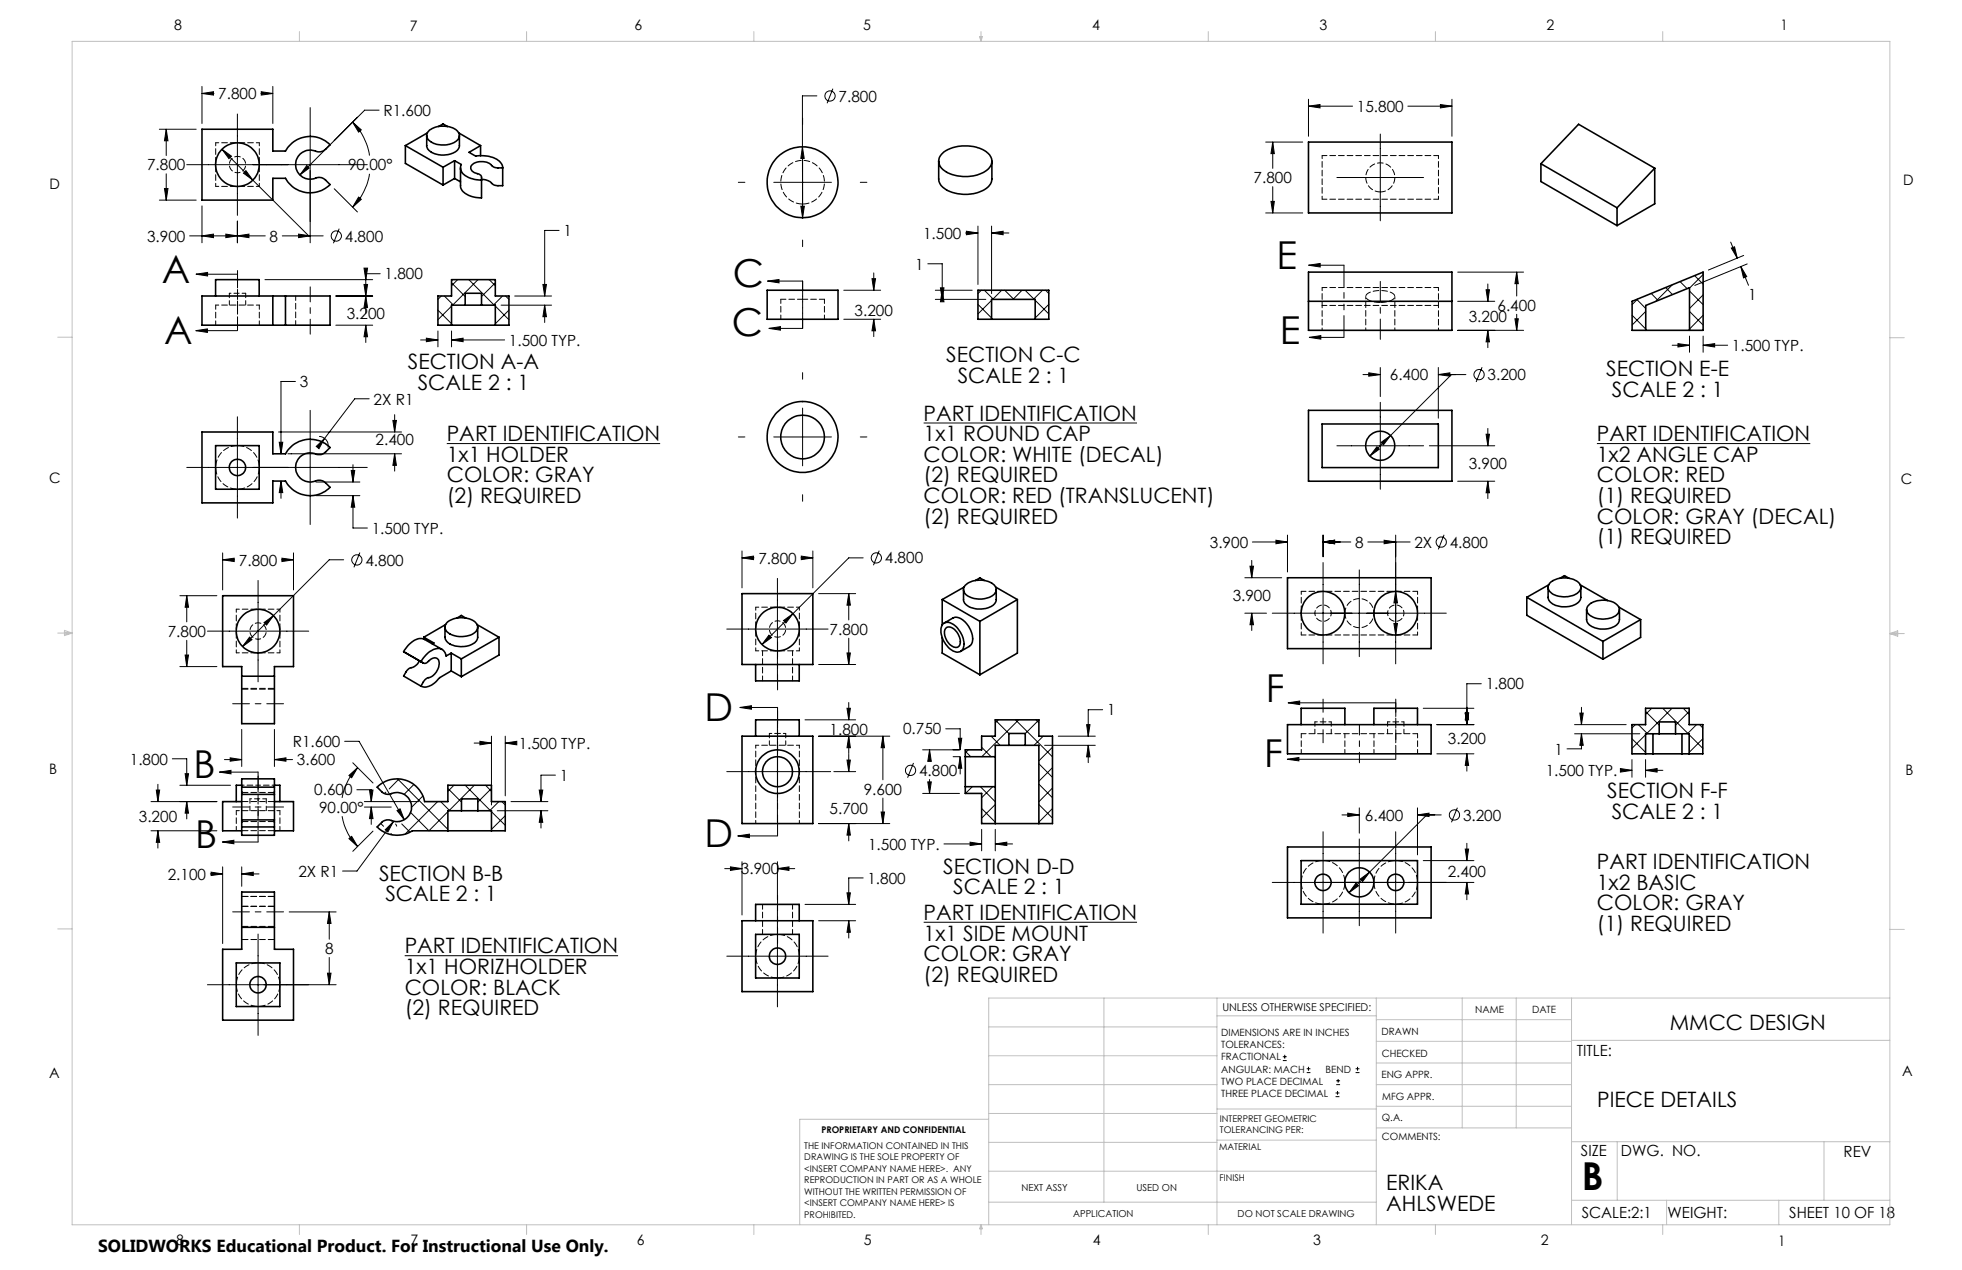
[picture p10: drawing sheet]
<svg xmlns="http://www.w3.org/2000/svg" width="432mm" height="279mm" viewBox="0 0 432 279" stroke-linecap="round" stroke-linejoin="round" font-family="sans-serif">
<g fill="none" stroke="#000" stroke-width=".22">
<path d="M44.4 19v8.2M60 19v8.2M183.3 19.5l-1.3 3.2M35.1 28.4h8.1M36.6 28.4l.4 2.6h-.8zM36.6 28.4v5.8M36.6 38.2v5.8M41.1 36.2h39.7M44.4 20.6h2.7M44.4 20.6l2.6-.4v.7zM48.9 32.8l2 1.6-.5 .5zM48.9 32.8l19 19.1"/>
<path d="M52.2 25.1v22.3M54.1 37.5l1.5 2.1-2-1.5zM57.4 20.6h2.6M57.5 20.2l2.5 .4-2.5 .3zM67.5 36.4l.6 .6-2.1 1.5zM68.3 23.7v29.7M77.6 26.9l1.9 1.7-.6 .5zM77.6 26.9a13.1 13.1 0 0 1 3.7 7.3M78.7 25.8l-5.1 5.1M81.3 38.2a13.4 13.4 0 0 1-3.7 7.4M83.4 24.2h-3.1l-14.3 14.3M176.6 32.3l.4 2.6h-.8z"/>
<path d="M176.6 32.3v15.6M176.6 33.8v12.7M179.8 21.1h-3.2v11.2M278.6 31.3h8.1M280.1 31.3l.4 2.5h-.8zM280.1 31.3v5.7M288 23.4l2.5-.4v.7zM288 21.8v8.2M288 23.4h9.7M294.2 39.1h19.1M303.8 29.5v19.1M309.8 23.4h9.7"/>
<path d="M317 23l2.5 .4-2.5 .3zM319.5 21.8v8.2M35.1 44h8.1M36.2 41.5h.8l-.4 2.5zM41.7 51.9h16.7M44.4 45.3v8.1M44.4 51.9l2.6-.4v.8zM49.7 51.5l2.5 .4-2.5 .4zM52.2 51.9l2.6-.4v.8zM52.2 48.6v4.8M62.1 51.9h9M65.7 51.5l2.6 .4-2.6 .4z"/>
<path d="M73.6 41.5l5.1 5.1M74.6 50.3l-1.2 3.2M78.9 43.4l.6 .5-1.9 1.7zM80.1 59h.8l-.4 2.5zM123 50.7h-3.1v14.4M162.5 40.1h1.4M170.3 40.1h12.7M176.2 45.4h.8l-.4 2.5zM176.6 52.8v1.5M189.3 40.1h1.5M204.2 58h3.2v7.9M212.5 51.3h2.7"/>
<path d="M212.7 50.9l2.5 .4-2.5 .3zM215.2 49.7v12.9M218.2 51.3l2.6-.4v.7zM218.2 49.7v14.9M218.2 51.3h3.8M278.6 46.8h8.1M279.7 44.3h.8l-.4 2.5zM280.1 41.1v5.7M288 58.3l2.5-.3v.7zM288 58.3h7.8M320.8 59.9h14.5M333.8 59.9l.4 2.5h-.8z"/>
<path d="M333.8 59.9v5.2M380.9 53.3l1.4 3.5M381 54.6l.7-.3 .6 2.5zM383.1 58.6l1.3 2.3-.7 .2zM383.1 58.6l1.7 4.2M383.8 56.2l-7.8 3.2M384.5 58.1l-11.5 4.7M43.1 72.7l2.5-.3v.7zM43.1 72.7h9.1M43.1 60.3l2.6-.4v.8zM43.1 60.3h9.1M58.3 61.5h23.7"/>
<path d="M73.9 65.1h8.1M73.9 71.5h8.1M80.1 62.6h.8l-.4 2.5zM80.5 65.1l.4 2.6h-.8zM80.5 71.5l.4 2.6h-.8zM80.5 71.5v3.9M83.7 60.2h-3.2v8.7M92.6 74.8h3.8M93.8 74.4l2.6 .4-2.6 .4zM96.4 68.2l3 3M96.4 72.8v3.5M97.1 65.1l-.7 .8"/>
<path d="M97.8 65.1l2 2M99.4 67.3l-3 3M99.4 62.2l3 3M99.4 74.8l2.5-.4v.8zM99.4 72.8v3.5M99.4 74.8h11.7M100.7 61.5l-1.3 1.4M103.2 61.5l5.6 5.6M105.2 61.5l-5.6 5.6M107.7 61.5l1.3 1.4M109 62.2l-3 3M109 67.3l3 3"/>
<path d="M110.3 67.1h11.1M110.6 65.1l-2 2M111.3 65.1l.7 .8M112 68.2l-3 3M113.3 65.1h8.1M119.5 62.6h.8l-.4 2.5zM119.9 67.1l.4 2.6h-.8zM119.9 67.1v3.8M168.9 61.8l2.6-.3v.7zM168.9 61.8h7.7M169.2 72.2l2.6-.3v.7zM169.2 72.2h7.4"/>
<path d="M185.7 63.9h8.1M185.7 70.2h8.1M191.9 61.3h.8l-.4 2.6zM192.3 70.2l.4 2.6h-.8zM192.3 60v3.9M192.3 70.2v3.8M205.8 63.9h8.2M205.8 65.9h11.2M207 63.3h.8l-.4 2.6zM207.4 63.9l.4 2.5h-.8zM215.2 67l3 3M216 63.9l-.8 .7"/>
<path d="M216.6 63.9l2.1 2M218.2 66.1l-3 3M220.5 63.9l-2 2M221.1 63.9l2 2M224.9 63.9l-1.9 2M225.6 63.9l2 2M227.8 66.1l3 3M229.4 63.9l-2 2M230.1 63.9l.7 .7M230.8 67l-3 3M288.1 74.2l2.6-.4v.8zM288.1 74.2h7.7"/>
<path d="M320.8 72.7h14.5M320.8 66.3h8.2M327.1 63.7h.7l-.4 2.6zM327.4 72.7l.4 2.5h-.7zM327.4 62.5v3.8M327.4 72.7v3.8M333.4 70.1h.8l-.4 2.6zM333.8 69.1v3.6M359.2 69.4l3 3M360.2 65.9l2 2M360.4 65.8l-1.2 1.2M362.2 68.5l-3 3"/>
<path d="M363.4 64.6l1.5 1.5M366.6 63.3l1.5 1.5M368 76h3.8M368.1 62.7l-3.7 3.6M369.3 75.6l2.5 .4-2.5 .3zM369.7 61.9l1.6 1.6M371.8 68.5l3 3M371.8 64l3 3M371.8 73.9v3.6M373 60.6l1.8 1.9M374.8 76l2.6-.4v.7zM374.8 60.4l-3 3"/>
<path d="M374.8 64.9l-3 3M374.8 69.4l-3 3M374.8 73.9v3.6M374.8 76h5.4M52.2 91.7v22.3M61.3 95h27.1M61.5 97.3h.7l-.4 2.5zM63.4 99.8h25M65 83.9h-3.2v15.9M68.3 90.3v25.1M69.6 98.2l1.8-1.8-1.2 2.3zM70.2 96a2 2 0 0 1 2 2.5"/>
<path d="M71.4 96.4l-1.2 1.6M81.2 87.7h-3.1l-6.7 8.7M86.5 92.5h.7l-.3 2.5zM86.9 99.8l.3 2.6h-.7zM86.9 91.2v3.8M86.9 99.8v3.8M98.3 97.6h47M162.5 96.1h1.4M170.3 96.1h12.7M176.6 82v1.4M176.6 89.8v12.7M189.3 96.1h1.5"/>
<path d="M203.3 93.1h46.9M294.2 98.1h19.1M300 82.4h3.8M301.2 82l2.6 .4-2.6 .4zM303 98.3l.6 .5-2.1 1.5zM303.8 80.9v6.3M303.8 88.5v19.1M304 97.3l2-1.5-1.5 2.1zM306 95.8l-4.5 4.5M314.6 98.1h14.4M316.5 82.4l2.6-.4v.8zM316.5 82.4h6.1"/>
<path d="M316.5 80.9v11.1M319.4 82.4l-13.4 13.4M326.2 80.8l-1.3 3.2M327.1 95.5h.7l-.4 2.6zM327.4 94.3v3.8M351.4 97.6h47M41.1 102.8h39.7M61.8 105.8l.4 2.6h-.7zM61.8 105.8v3.8M69.5 106h9.7M69.5 109h9.7M77.3 103.5h.8l-.4 2.5z"/>
<path d="M77.7 109l.4 2.6h-.8zM77.7 109v7.2h3.2M77.7 102.2v3.8M176.6 108.8v1.5M275.6 119.2h7.8M280.8 118.9l2.6 .3-2.6 .4zM283.4 117.7v8.1M291.2 119.2l2.5-.3v.7zM291.2 117.7v4.8M291.2 119.2h6.1M301 119.2h9.3M304.6 118.9l2.6 .3-2.6 .4z"/>
<path d="M307.2 117.7v28.3M317.8 117.7l-1.3 3.2M320.8 105.9h8.2M327.4 105.9l.4 2.5h-.7zM327.4 105.9v3.8M39.6 131.1h8.1M41.1 131.1l.4 2.5h-.8zM41.1 131.1v5.7M45.6 138.9h22.3M49 123.2l2.5-.4v.7zM49 121.6v8.2M49 123.2h2.6"/>
<path d="M56.8 127.7v22.3M58.1 137l2.1-1.6-1.5 2.1zM61.9 123.2h2.7M62.1 122.8l2.5 .4-2.5 .3zM64.6 121.6v8.2M75.6 123.2h-3.1l-19.1 19M79.2 121.6l-1.3 3.2M159.9 138.4h22.3M163.3 122.7l2.5-.4v.8zM163.3 121.2v8.1M163.3 122.7h2.6M169.2 139.7l.6 .6-2.1 1.5z"/>
<path d="M171.1 127.2v22.3M172.4 136.5l2.1-1.5-1.5 2.1zM174.5 135l-6.8 6.8M176.3 122.7h2.6M176.4 122.3l2.5 .4-2.5 .4zM178.9 121.2v8.1M180.2 130.6h8.1M186.8 130.6l.3 2.5h-.7zM186.8 130.6v5.8M190 122.7h-3.2l-12.3 12.3M193.5 121.1l-1.3 3.3M274 134.9h4.7"/>
<path d="M274 127.1h8.1M275.1 124.6h.8l-.4 2.5zM275.5 134.9l.4 2.5h-.8zM275.5 123.3v3.8M275.5 134.9v3.8M280 134.9h38.3M291.2 123.8v22.2M299.2 125.4v19.1M306.8 137.2h.8l-.4 2.5zM307.2 130.1l.4 2.5h-.8zM39.6 146.6h8.1M40.7 144.1h.8l-.4 2.5z"/>
<path d="M41.1 140.9v5.7M54.9 140.2l.6 .5-2.1 1.5zM162.8 155.6l2.6-.3v.7zM162.8 155.6h8.3M171.1 158.6v22.3M177.2 158.4h11.1M180.2 146.2h8.1M186.4 155.8h.7l-.3 2.6zM186.4 143.7h.7l-.3 2.5zM186.8 140.4v5.8M186.8 154.6v3.8M219 158.4l3 3"/>
<path d="M219.7 158.4l-.7 .6M223.5 158.4l8.1 8.1M224.2 158.4l-8.1 8.1M228 158.4l.6 .6M228.6 158.4l-3 3M239.1 159.4h.8l-.4 2.6zM242.7 156.1h-3.2v5.9M283.5 154.6l2.5-.4v.8zM283.5 154.6h23.7M313.2 155.8h11.2M316.2 159.4h8.2M322.5 156.9h.7l-.4 2.5z"/>
<path d="M322.8 155.8l.4 2.6h-.7zM326 150.4h-3.2v9M346.5 159.4h11.4M347.7 156.9h.7l-.3 2.5zM348.1 155.6v3.8M359.9 159.4l-.7 .8M360.6 159.4l2 2M362.2 156.5l3 3M363.5 155.8l-1.3 1.4M365.9 155.8l5.6 5.6M368 155.8l-5.6 5.6M370.5 155.8l1.3 1.4"/>
<path d="M371.8 156.5l-3 3M373.4 159.4l-2 2M374.1 159.4l.7 .8M33.2 176.4h14.5M34.4 173.8h.7l-.4 2.6zM34.7 172.5v3.9M37.9 166.9h3.2v5.9M39.6 172.8h11.1M40.7 170.2h.8l-.4 2.6zM41.1 176.4l.4 2.5h-.8zM41.1 176.4v3.8M48.3 169.9l2.5-.4v.8z"/>
<path d="M48.3 169.9h8.5M49.4 167.1h3.8M50.7 166.7l2.5 .4-2.5 .4zM53.2 160.5v8.1M60.4 167.1l2.5-.4v.8zM60.4 160.5v8.1M60.4 167.1h4M75.3 179.6a12.5 12.5 0 0 0 3.4 6.6M75.8 163.1h3.2l10 17.2M76.8 170.6l1.9-1.7-1.3 2.2zM77.6 167.8l4.5 4.5M78.5 173.7h3.2v2.7"/>
<path d="M78.7 168.9a12.4 12.4 0 0 0-3.4 6.6M80.2 176.4h12M80.2 177.6h5.9M81.3 173.8h.8l-.4 2.6zM81.7 177.6l.4 2.5h-.8zM81.7 177.6v3.8M84.9 174.3l-.3 .3M87.4 178.3l.7-.4 .9 2.4zM87.5 171.3l11.1 11.2M87.8 171.4l-2.1 2.2M91.1 172.6l-2.2 2.2M93.1 175.1l-2.5 2.5"/>
<path d="M96.3 176.4l-7.1 7.1M97 176.4l2 2M98.6 178.6l-4.2 4.2-4.1-4.1M98.6 173.5l3 3M99.9 172.8l-1.3 1.3M102.4 172.8l5.5 5.6M104.4 163.5h3.8M104.4 172.8l-5.6 5.6M105.6 163.1l2.6 .4-2.6 .4zM106.9 172.8l1.3 1.3M108.2 173.5l-3 3M108.2 178.6l3 3"/>
<path d="M108.2 162v15.1M109.4 178.4h11.2M109.8 176.4l-2 2M110.5 176.4l.7 .7M111.2 163.5l2.5-.4v.8zM111.2 179.5l-3 3M111.2 162v13.1M111.2 163.5h2M112.5 176.4h8.1M118.7 173.8h.8l-.4 2.6zM119.1 178.4l.4 2.5h-.8zM119.1 178.4v3.8"/>
<path d="M122.2 170.5h-3.1v5.9M159.9 169.8h22.9M180.2 162h15.6M183.5 169.8h4.8M186.4 167.2h.7l-.3 2.6zM186.8 162l.3 2.5h-.7zM186.8 162v3.8M186.8 165.9v3.9M193.9 178.6h.8l-.4 2.6zM194.3 162v9.6M194.3 175.6v5.6M194.3 162l.4 2.5h-.8z"/>
<path d="M201 167.9l-1.3 3.2M203.1 165h8.1M203.1 174.6h8.1M204.2 172h.8l-.4 2.6zM204.6 165l.4 2.5h-.8zM204.6 165v2.4M204.6 171.5v3.1M208.1 160.3h3.2v4.7M209.8 166.5h1.4M210.9 162.4h.8l-.4 2.6zM211.3 166.5l.4 2.5h-.8zM211.3 166.5v3.8"/>
<path d="M212.4 174.3l.4 .3M212.4 165.3l1.2 1.2M213.1 165l-.7 .6M214 173.1l-1.5 1.5M215.8 173.1l3.2 3.3M216 177.9l3 3M216 164.4l2.1 2.1M216.1 162h-.1M218.1 162l2 2M218.5 173.1l-2.5 2.4M219 177l-3 3M228.6 177l3 3"/>
<path d="M228.6 172.5l3 3M228.6 168l3 3M229.6 162l-2 2M229.9 164h11.2M231.6 162h.1M231.6 164.4l-3 3M231.6 168.9l-3 3M231.6 173.4l-3 3M231.6 177.9l-3 3M232.9 162h8.2M239.5 164l.4 2.5h-.8zM239.5 164v3.8"/>
<path d="M283.3 167l2.6-.3v.7zM283.3 167h23.9M295.3 179.3h3.9M296.6 178.9l2.6 .4-2.6 .3zM299.2 177.7v5.6M312 179.3l2.5-.4v.7zM312 179.3h5.2M312 177.7v10.4M314 179.3l-17.1 17.1M316.2 165.8h8.2M320.7 177.7l-1.3 3.2M322.8 165.8v3.9"/>
<path d="M322.8 165.8l.4 2.6h-.7zM346.5 161.4h14.4M348.1 161.4l.3 2.6h-.7zM348.1 161.4v3.3h-3.2M356.6 169.1l2.6 .4-2.6 .4zM356.9 169.5h2.3M359.2 167.1v3.9M359.2 162.5l3 3M362.2 169.5l2.5-.4v.8zM362.2 167.1v3.9M362.2 169.5h3.8M362.2 161.6l-3 3"/>
<path d="M371.8 161.6l3 3M374.8 162.5l-3 3M33.2 182.8h14.5M34.7 182.8l.4 2.5h-.7zM34.7 182.8v3.8M46.3 192.3h2.7M46.5 191.9l2.5 .4-2.5 .3zM48.9 185.2l2.6-.3v.7zM48.9 185.2h7.9M49 190.7v16.9M53.2 192.3l2.5-.4v.7zM53.2 190.7v4.3"/>
<path d="M53.2 192.3h3.8M76.8 184.5l.6-.5 1.3 2.2zM82.1 182.8l-4.5 4.5M83.8 181.2l.6 .6M86 183.4l.3 .3M86.6 180.8l-1.2 2.2-.6-.4zM86.6 180.8l-8 10.8h-3.2M87 181.2l.3 .6M87.9 180.7v.1M88.4 181.3l1.8 1.8M159.5 191.1h3.8M160.8 190.7l2.5 .4-2.5 .4z"/>
<path d="M162.4 183.9l2.5-.4v.8zM162.4 183.9h8.7M163.3 189.6v11.7M171.1 191.1l2.5-.4v.8zM171.1 189.6v8.3M171.1 199.2v22.3M171.1 191.1h3.8M177.2 199h11.1M180.2 181.2h15.6M186.4 196.4h.7l-.3 2.6zM186.8 181.2l.3 2.5h-.7zM186.8 181.2v3.8"/>
<path d="M190 193.1h-3.2v5.9M207.8 185.7h8.2M213.5 185.3l2.5 .4-2.5 .3zM216 182.5v4.7M219 185.7l2.6-.4v.7zM219 182.5v4.7M219 185.7h3.8M280 194.1h44.4M291.2 183v22.3M298.4 194.3l.6 .6-2.1 1.5zM299.2 184.6v19.1M299.4 193.4l2-1.5-1.5 2z"/>
<path d="M307.2 183v22.3M313.2 189.3h11.2M322.5 186.8h.7l-.4 2.5zM322.8 185.5v3.8M322.8 194.1v3.8M322.8 194.1l.4 2.6h-.7zM56.8 205.5v22.3M63.6 200.6h10.4M72.1 214.1h.7l-.3 2.5zM72.5 200.6l.3 2.6h-.7zM72.5 200.6v6M72.5 210.6v6"/>
<path d="M74 216.6h-28.4M89.1 210.3h46.9M159.9 210.4h22.3M180.2 202.6h8.1M186.8 202.6l.3 2.5h-.7zM186.8 202.6v3.8M203.3 202.9h46.9M282.3 233.3h.9M282.3 232.5h.9M282.8 232.1v.8M287.6 236h.8M287.6 235.1h.8"/>
<path d="M288 234.7v.8M294.1 238.6h.8M294.1 237.8h.8M294.5 237.4v.8M298.3 236h.9M298.3 235.1h.9M298.8 234.7v.8M293.9 241.3h.9M293.9 240.5h.9M294.4 240v.8"/>
<circle cx="182.7" cy="21.1" r="1.13"/>
<circle cx="74" cy="51.9" r="1.13"/>
<circle cx="325.5" cy="82.4" r="1.13"/>
<circle cx="317.2" cy="119.2" r="1.13"/>
<circle cx="78.5" cy="123.2" r="1.13"/>
<circle cx="192.9" cy="122.7" r="1.13"/>
<circle cx="200.4" cy="169.5" r="1.14"/>
<circle cx="320.1" cy="179.3" r="1.14"/>
</g>
<path d="M52.3 60.3v12.4M307.2 154.6v12.4" fill="none" stroke="#000" stroke-width=".22" stroke-dasharray="6.3 1.3 1.3 1.3 1.3 1.3" stroke-dashoffset="3.3"/>
<path d="M56.8 169.9v15.3" fill="none" stroke="#000" stroke-width=".22" stroke-dasharray="6.3 1.3 1.3 1.3 1.3 1.3" stroke-dashoffset="1.8"/>
<path d="M176.6 61.8v10.4" fill="none" stroke="#000" stroke-width=".22" stroke-dasharray="6.3 1.3 1.3 1.3 1.3 1.3" stroke-dashoffset="4.3"/>
<path d="M171.1 155.6v28.3" fill="none" stroke="#000" stroke-width=".22" stroke-dasharray="6.3 1.3 1.3 1.3 1.3 1.3" stroke-dashoffset="1.7"/>
<path d="M295.8 58.3v15.9" fill="none" stroke="#000" stroke-width=".22" stroke-dasharray="6.3 1.3 1.3 1.3 1.3 1.3" stroke-dashoffset="1.6"/>
<path d="M62.4 154.8h-11.2M62.4 177.5h-11.2M62.4 200.6h-11.2" fill="none" stroke="#000" stroke-width=".22" stroke-dasharray="15.2 1.3 1.3 1.3" stroke-dashoffset="11.5"/>
<path d="M171.1 141.2v10.6M171.1 207.6v-10.6" fill="none" stroke="#000" stroke-width=".22" stroke-dasharray="15.2 1.3 1.3 1.3" stroke-dashoffset="11.8"/>
<path d="M52.3 59.5v9.6M171.1 156.4v9.6M291.2 153.8v9.6M307.2 153.8v9.6M56.8 170.7v9.6" fill="none" stroke="#000" stroke-width=".22" stroke-dasharray="15.2 1.3 1.3 1.3" stroke-dashoffset="12.3"/>
<path d="M68.3 73.5v-10.4M176.6 61.8v10.4" fill="none" stroke="#000" stroke-width=".22" stroke-dasharray="15.2 1.3 1.3 1.3" stroke-dashoffset="11.9"/>
<path d="M303.8 61.9v12.8" fill="none" stroke="#000" stroke-width=".22" stroke-dasharray="15.2 1.3 1.3 1.3" stroke-dashoffset="10.8"/>
<path d="M299.2 167.8v-8.4" fill="none" stroke="#000" stroke-width=".22" stroke-dasharray="15.2 1.3 1.3 1.3" stroke-dashoffset="12.9"/>
<g fill="none" stroke="#c0c0c0" stroke-width=".22">
<path d="M15.9 9.1h400v260.4h-400zM65.9 6.9v2.2M115.9 6.9v2.2M165.9 6.9v2.2M215.6 8h.6l-.3 1.1zM215.7 8l.2 1.1M215.9 6.9v2.2M216 8l-.1 1.1M265.9 6.9v2.2M315.9 6.9v2.2M365.9 6.9v2.2M12.7 74.2h3.2"/>
<path d="M415.9 74.3h3.2M12.7 139.3h3.2M14.2 139.1l1.7 .2M14.2 138.7l1.7 .6-1.7 .5zM15.9 139.3l-1.7 .3M415.9 139.4h3.2M415.9 139.4l1.8-.6v1.2zM415.9 139.4l1.8 .3M417.7 139.2l-1.8 .2M12.7 204.4h3.2M243 219.6v44.9M267.8 219.6v49.9"/>
<path d="M302.9 219.6v49.9M321.8 219.6v28.5M333.7 219.6v28.5M345.9 219.6v49.9M415.9 204.5h3.2M415.9 219.6h-198.3v49.9M217.6 238.6h50.2M217.6 232.3h50.2M217.6 225.9h50.2M267.8 223.5h35.1M302.9 233.9h43M302.9 229.1h43"/>
<path d="M302.9 224.3h43M302.9 238.6h43M345.9 228.9h70M217.6 257.7h85.3M217.6 251.3h50.2M217.6 245h50.2M217.6 246.2h-41.6v23.3M267.8 250.8h35.1M267.8 244h35.1M302.9 248.1h43M302.9 243.4h43M345.9 251.2h70"/>
<path d="M355.9 251.2v12.9M401.4 251.2v12.9M65.9 269.5v2.1M115.9 269.5v2.1M165.9 269.5v2.1M215.9 269.5v2.1M215.9 269.5l.3 .8h-.6zM217.6 264.5h85.3M265.9 269.5v2.1M315.9 269.5v2.1M345.9 264.1h70M365.9 269.5v2.1"/>
<path d="M366.8 264.1v5.4M391.5 264.1v5.4"/>
</g>
<g fill="#000">
<path d="M43.1 60.3l2.6-.4v.8zM43.1 72.7l2.5-.3v.7zM48.3 169.9l2.5-.4v.8zM48.9 185.2l2.6-.3v.7zM168.9 61.8l2.6-.3v.7zM169.2 72.2l2.6-.3v.7zM162.8 155.6l2.6-.3v.7zM162.4 183.9l2.5-.4v.8zM288 58.3l2.5-.3v.7zM288.1 74.2l2.6-.4v.8zM283.5 154.6l2.5-.4v.8zM283.3 167l2.6-.3v.7z"/>
<path d="M80.5 65.1l.4 2.6h-.8zM80.1 59h.8l-.4 2.5zM80.5 71.5l.4 2.6h-.8zM80.1 62.6h.8l-.4 2.5zM36.6 28.4l.4 2.6h-.8zM36.2 41.5h.8l-.4 2.5zM57.5 20.2l2.5 .4-2.5 .3zM44.4 20.6l2.6-.4v.7zM67.5 36.4l-1.5 2.1 2.1-1.5zM48.9 32.8l1.5 2.1 .5-.5zM54.1 37.5l-.5 .6 2 1.5zM49.7 51.5l2.5 .4-2.5 .4zM44.4 51.9l2.6-.4v.8zM52.2 51.9l2.6-.4v.8zM65.7 51.5l2.6 .4-2.6 .4zM78.9 43.4l.6 .5-1.9 1.7zM77.6 26.9l1.9 1.7-.6 .5zM61.5 97.3h.7l-.4 2.5zM61.8 105.8l.4 2.6h-.7zM77.3 103.5h.8l-.4 2.5zM77.7 109l.4 2.6h-.8zM69.6 98.2l.6 .5 1.2-2.3zM86.5 92.5h.7l-.3 2.5zM86.9 99.8l.3 2.6h-.7zM34.4 173.8h.7l-.4 2.6zM34.7 182.8l.4 2.5h-.7zM40.7 170.2h.8l-.4 2.6zM41.1 176.4l.4 2.5h-.8zM41.1 131.1l.4 2.5h-.8zM40.7 144.1h.8l-.4 2.5zM62.1 122.8l2.5 .4-2.5 .3zM49 123.2l2.5-.4v.7zM54.9 140.2l-1.5 2 2.1-1.5zM58.1 137l.6 .5 1.5-2.1zM60.4 167.1l2.5-.4v.8zM50.7 166.7l2.5 .4-2.5 .4zM72.1 214.1h.7l-.3 2.5zM72.5 200.6l.3 2.6h-.7zM46.5 191.9l2.5 .4-2.5 .3zM53.2 192.3l2.5-.4v.7zM192.3 70.2l.4 2.6h-.8zM191.9 61.3h.8l-.4 2.6zM176.2 45.4l.4 2.5 .4-2.5zM176.6 32.3l-.4 2.6h.8zM186.8 162l.3 2.5h-.7zM186.4 155.8h.7l-.3 2.6zM194.3 162l.4 2.5h-.8zM193.9 178.6h.8l-.4 2.6zM186.4 167.2h.7l-.3 2.6zM186.8 181.2l.3 2.5h-.7zM186.4 143.7h.7l-.3 2.5zM186.8 130.6l.3 2.5h-.7zM176.4 122.3l2.5 .4-2.5 .4zM163.3 122.7l2.5-.4v.8zM169.2 139.7l-1.5 2.1 2.1-1.5zM172.4 136.5l.6 .6 1.5-2.1zM160.8 190.7l2.5 .4-2.5 .4zM171.1 191.1l2.5-.4v.8zM186.8 202.6l.3 2.5h-.7zM186.4 196.4h.7l-.3 2.6zM327.4 72.7l.4 2.5h-.7zM327.1 63.7h.7l-.4 2.6zM333.8 59.9l.4 2.5h-.8zM333.4 70.1h.8l-.4 2.6zM279.7 44.3h.8l-.4 2.5zM280.1 31.3l.4 2.5h-.8zM317 23l2.5 .4-2.5 .3zM288 23.4l2.5-.4v.7zM303 98.3l-1.5 2 2.1-1.5zM304 97.3l.5 .6 1.5-2.1zM301.2 82l2.6 .4-2.6 .4zM316.5 82.4l2.6-.4v.8zM327.1 95.5h.7l-.4 2.6zM327.4 105.9l.4 2.5h-.7zM322.5 156.9h.7l-.4 2.5zM322.8 155.8l.4 2.6h-.7zM322.5 156.9h.7l-.4 2.5zM322.8 165.8l.4 2.6h-.7zM291.2 119.2l2.5-.3v.7zM304.6 118.9l2.6 .3-2.6 .4zM291.2 119.2l2.5-.3v.7zM280.8 118.9l2.6 .3-2.6 .4zM275.5 134.9l.4 2.5h-.8zM275.1 124.6h.8l-.4 2.5zM306.8 137.2l.4 2.5 .4-2.5zM307.2 130.1l-.4 2.5h.8zM298.4 194.3l-1.5 2.1 2.1-1.5zM299.4 193.4l.5 .5 1.5-2zM296.6 178.9l2.6 .4-2.6 .3zM312 179.3l2.5-.4v.7zM322.8 194.1l.4 2.6h-.7zM322.5 186.8h.7l-.4 2.5z"/>
<path d="M119.9 67.1l.4 2.6h-.8zM119.5 62.6h.8l-.4 2.5zM93.8 74.4l2.6 .4-2.6 .4zM99.4 74.8l2.5-.4v.8zM87.4 178.3l1.6 2-.9-2.4zM86.6 180.8l-1.8 1.8 .6 .4zM111.2 163.5l2.5-.4v.8zM105.6 163.1l2.6 .4-2.6 .4zM119.1 178.4l.4 2.5h-.8zM118.7 173.8h.8l-.4 2.6zM76.8 170.6l1.9-1.7-1.3 2.2zM76.8 184.5l.6-.5 1.3 2.2zM81.3 173.8h.8l-.4 2.6zM81.7 177.6l.4 2.5h-.8zM207.4 63.9l.4 2.5h-.8zM207 63.3h.8l-.4 2.6zM218.2 51.3l2.6-.4v.7zM212.7 50.9l2.5 .4-2.5 .3zM204.6 165l.4 2.5h-.8zM204.2 172h.8l-.4 2.6zM219 185.7l2.6-.4v.7zM213.5 185.3l2.5 .4-2.5 .3zM239.1 159.4h.8l-.4 2.6zM239.5 164l.4 2.5h-.8zM211.3 166.5l.4 2.5h-.8zM210.9 162.4h.8l-.4 2.6zM369.3 75.6l2.5 .4-2.5 .3zM374.8 76l2.6-.4v.7zM383.1 58.6l1.3 2.3-.7 .2zM381 54.6l.7-.3 .6 2.5zM362.2 169.5l2.5-.4v.8zM356.6 169.1l2.6 .4-2.6 .4zM347.7 156.9h.7l-.3 2.5zM348.1 161.4l.3 2.6h-.7z"/>
</g>
<g fill="none" stroke="#000" stroke-width=".35">
<path d="M44.5 28.4h15.5v4.8h2.8a6.2 6.2 0 0 1 9.8-1.3l-1 .9a2.37 2.37 0 0 1-2.8 .3 3.2 3.2 0 0 0-3.7 3.6 3.2 3.2 0 0 0 4.6 2.4 1.95 1.95 0 0 1 1.9 .5l1 1a6.2 6.2 0 0 1-9.8-1.4h-2.8v4.8h-15.5zM89.2 32l8.3 4.8M89.2 32v3.9l8.3 4.8M93.9 29.8v2.2a2.67 2.67 0 0 0 2.6 2 4.4 4.4 0 0 0 4.5-1.5l.1-2.7M94.1 29.2l-4.9 2.8M94.5 28.7a5.3 5.3 0 0 1 6.3 .2 1.61 1.61 0 0 1-1.1 2.6 5 5 0 0 1-5.6-.9 1.4 1.4 0 0 1 .4-1.9zM96.5 27.8l1-.5 1 .5M97.5 36.8v3.9M100 35.3l1.5 .9a2.18 2.18 0 0 0 1.6 2.9l1.5 .4 1.4 .1M100 35.3l-2.5 1.5M100 35.3v4M100 39.3l-2.5 1.4"/>
<path d="M100 39.3l1.4 .7M101 29.2l4.8 2.8M101.4 36.9v4a2.96 2.96 0 0 0 2.6 2.4l2 .2v-4.5a1.28 1.28 0 0 0-1.4-.9 1.15 1.15 0 0 1-1-1.2 1.15 1.15 0 0 1 1.1-1.1 3.5 3.5 0 0 1 4 1l.7 .1h1.2M105.8 32l-2.6 1.5 1.5 .9a6 6 0 0 1 5.6 1.5l.3 1M105.8 32v2.3M110.6 36.9v4h-1.2l-.7-.2a3.6 3.6 0 0 0-2.7-1.2M206.6 35.5v3.9a3.9 3.9 0 0 0 3.5 3.1 7.8 7.8 0 0 0 7.7-1.8l.4-.6 .1-.7v-3.9M207.2 33.9a8.3 8.3 0 0 1 8.5-1.2 3.1 3.1 0 0 1 2.6 3.1 4.9 4.9 0 0 1-4.7 3 7.2 7.2 0 0 1-6.7-2.2l-.3-.7v-.6l.2-.7zM288 31.3h31.5v15.5h-31.5zM339.1 36l16.8 9.7M339.1 36l8.3-8.7 16.8 9.7M339.1 36v3.9l16.8 9.7"/>
<path d="M364.2 37l-8.3 8.7M364.2 37v7.8l-8.3 4.8M288 59.9h31.5v12.8h-31.5zM355.9 45.7v3.9M47.4 65.1v-3.6h9.6v3.6M60 65.1v6.4M62.8 65.1h9.8v6.4h-9.8M62.8 65.1h-18.4v6.4h18.4M62.8 65.1v6.4M99.4 61.5h9.6v3.6h3v6.4h-15.6v-6.4h3zM102.4 67.1h3.6M102.4 67.1v-2.6h3.6v2.6"/>
<path d="M102.4 67.1h-3v4.4M106 67.1h3v4.4M168.8 63.9h15.6v6.3h-15.6zM218.2 70.2h9.6M218.2 70.2h-3v-6.3h15.6v6.3h-3M218.2 70.2v-4.3h9.6v4.3M288 66.3h31.5M359.2 66.3l15.6-6.4v12.8h-15.6zM362.2 72.7v-5.5l9.6-3.9v9.4M44.5 95h15.5v4.8h2.8a6.2 6.2 0 0 1 9.8-1.3l-1 .9a2.37 2.37 0 0 1-2.8 .3 3.2 3.2 0 0 0-3.7 3.6 3.2 3.2 0 0 0 4.6 2.4 2.05 2.05 0 0 1 1.9 .5l1 1a6.2 6.2 0 0 1-9.8-1.4h-2.8v4.8h-15.5zM47.4 98h9.6v9.6h-9.6zM288 90.3h31.5v15.6h-31.5z"/>
<path d="M291 93.3h25.5v9.6h-25.5zM97.9 138v2.2a2.6 2.6 0 0 0 2.6 2 4.4 4.4 0 0 0 4.5-1.4l.1-.5v-2.3M98.1 137.4l-4.8 2.8M98.4 137a5 5 0 0 1 6.5 .2 1.68 1.68 0 0 1-1.1 2.4 5 5 0 0 1-5.6-.9 1.29 1.29 0 0 1 .2-1.7zM100.5 136l1-.6 1 .6M105 137.4l4.8 2.8M163.3 130.6h15.6v15.6h-15.6zM207.4 131.9l8.3 4.8M207.4 131.9v5.6M207.5 137.3a1.95 1.95 0 0 1 2.7 .4 4.7 4.7 0 0 1 1.6 5.2 1.73 1.73 0 0 1-2.7-.1 4.9 4.9 0 0 1-1.8-5.3zM207.8 137.1l1.9-1.1a2.74 2.74 0 0 1 3.2 1.4 4.1 4.1 0 0 1 .7 4.5l-2.2 1.4M208.2 138.2a1.82 1.82 0 0 1 2.5 1 2.36 2.36 0 0 1 .1 3.1 2.57 2.57 0 0 1-2.7-2l-.2-1.3z"/>
<path d="M212.1 129.7v2.2a2.75 2.75 0 0 0 2.7 2 4.2 4.2 0 0 0 4.4-1.5l.1-2.7M212.2 129.2l-4.8 2.7M212.4 128.8a5 5 0 0 1 6.6 .2 1.71 1.71 0 0 1-1.3 2.4 4.9 4.9 0 0 1-5.5-1 1.37 1.37 0 0 1 .2-1.6zM214.7 127.7l1-.6 .9 .6M215.7 136.7v11.7M219.1 129.2l4.8 2.7M223.9 131.9l-8.2 4.8M223.9 131.9v11.8l-8.2 4.7M283.4 127.1h31.6v15.6h-31.6zM336 131.4v4l16.8 9.6M336 131.4l16.8 9.7M340.7 129.2v2.2a2.75 2.75 0 0 0 2.8 2.1 4.2 4.2 0 0 0 4.3-1.6l.1-2.7"/>
<path d="M340.9 128.7l-4.9 2.7M341.2 128.2a5 5 0 0 1 6.5 .4 1.81 1.81 0 0 1-1.4 2.4 4.9 4.9 0 0 1-5.3-1 1.29 1.29 0 0 1 .2-1.8zM343.3 127.2l1-.6 1 .6M347.8 128.7l6 3.4M349.2 134.1v2.2a2.75 2.75 0 0 0 2.8 2.1 4.2 4.2 0 0 0 4.3-1.6l.1-2.7M349.7 133.1a5.1 5.1 0 0 1 6.4 .2 1.64 1.64 0 0 1-1.1 2.5 5.1 5.1 0 0 1-5.6-.9 1.35 1.35 0 0 1 .3-1.8zM356.3 133.6l4.8 2.7M361.1 136.3l-8.3 4.8M361.1 136.3v3.9l-8.3 4.8M53.2 148.8v10.4h7.2v-10.4M53.2 148.8v-2.2h-4.2v-15.5h15.6v15.5h-4.2v2.2M53.2 148.8h7.2"/>
<path d="M88.8 143.4l4.4 2.5M88.8 143.4l.6 .3M92.4 145.4l-.7 .8-.9 .6a1.73 1.73 0 0 0-1.4 1l-.6 .9 3.8 2.3M93.2 145.9a1.33 1.33 0 0 0 1.5-.7 1.13 1.13 0 0 1 1.4-.4 1.13 1.13 0 0 1 .5 1.5 3.5 3.5 0 0 1-2.7 3l-.6 .6-.7 1.1M93.3 140.2l2.2 1.3-.4 .2M93.3 140.2v.4M97.3 142.9l-3.8-2.2a3.1 3.1 0 0 0-3.6 1.3l-1.1 1.4M99.3 143.7l-1.1 .6a1.92 1.92 0 0 0-1.3-1.6 1.92 1.92 0 0 0-2 .5l-1 .7-1.1 1.4-.2 .3 .6 .3M99.3 147.6l-2.5 1.5a3.9 3.9 0 0 1-4 1.9h-.2M99.3 143.7v3.9M99.3 143.7l2.2 1.3M99.3 147.6l2.2 1.3"/>
<path d="M101.5 145v3.9M109.8 140.2l-8.3 4.8M109.8 140.2v3.9l-8.3 4.8M166.3 146.2v3.6h9.6v-3.6M207.4 140.3v3.4l8.3 4.7M283.4 159.4h31.6v6.4h-31.6zM286.3 159.4v-3.6h9.7v3.6M302.4 159.4v-3.6h9.6v3.6M352.8 141.1v3.9M53.2 173.2v-1.9h7.2v1.9M53.2 173.2v1.6M53.2 174.8v5.6"/>
<path d="M53.2 172.8h-1.2v3.6M53.2 174.8h7.2M53.2 173.2h7.2M53.2 176.4h-4.2v6.4h4.2M60.4 173.2v1.6M60.4 174.8v5.6M60.4 172.8h1.2v3.6M60.4 176.4h4.2v6.4h-4.2M83.3 172.9a6.2 6.2 0 0 1 10.2 3.5h5.1v-3.6h9.6v3.6h3v6.4h-20.4a6.3 6.3 0 0 1-7.8-.9l1-1a2.3 2.3 0 0 1 2.8-.2 3.2 3.2 0 0 0 3.8-3.6 3.2 3.2 0 0 0-4.7-2.4 1.92 1.92 0 0 1-1.9-.5l-1-1zM101.6 178.4h3.6M101.6 178.4v-2.6h3.6v2.6M101.6 178.4h-3v4.4"/>
<path d="M105.2 178.4h3v4.4M163.3 162h15.6v19.2h-15.6zM166.3 162v-3.6h9.6v3.6M212.4 166.5v6.6M212.4 166.5v-1.5h3.6v-3h3v-3.6h9.6v3.6h3v19.2h-15.6v-6.6h-3.6v-1.5M212.4 166.5h6.6M212.4 173.1h6.6M219 166.5v6.6M219 173.1v8.1M222 164h3.6M222 164h-3v2.5M222 164v-2.6h3.6v2.6"/>
<path d="M225.6 164h3v17.2M363.8 165.8h6.4M363.8 165.8h-4.6v-6.4h3v-3.6h9.6v3.6h3v6.4h-4.6M363.8 161.4v4.4M365.2 161.4h3.6M365.2 161.4h-3v4.4M365.2 161.4v-2.6h3.6v2.6M368.8 161.4h3v4.4M370.2 161.4v4.4M53.2 181.9v1.9h7.2v-1.9M53.2 180.4v1.5M53.2 180.4h7.2"/>
<path d="M53.2 181.9h7.2M60.4 180.4v1.5M283.4 186.3h31.6v15.6h-31.6zM286.3 189.3h25.7v9.6h-25.7zM52 211.8h9.6v9.6h-9.6zM53.2 204v-7.7h7.2v7.7M53.2 204v4.8h-4.2v15.6h15.6v-15.6h-4.2v-4.8M53.2 204h7.2M163.3 202.6h15.6v15.6h-15.6zM166.3 202.6v-3.6h9.6v3.6M166.3 205.6h9.6v9.6h-9.6z"/>
<circle cx="52.2" cy="36.2" r="4.8"/>
<circle cx="176.6" cy="40.1" r="7.8"/>
<circle cx="176.6" cy="96.1" r="7.8"/>
<circle cx="176.6" cy="96.1" r="4.8"/>
<circle cx="303.8" cy="98.1" r="3.2"/>
<circle cx="52.2" cy="102.8" r="1.8"/>
<circle cx="56.8" cy="138.8" r="4.8"/>
<circle cx="171.1" cy="138.4" r="4.8"/>
<circle cx="291.2" cy="134.9" r="4.8"/>
<circle cx="307.2" cy="134.9" r="4.8"/>
<circle cx="171.1" cy="169.8" r="4.8"/>
<circle cx="171.1" cy="169.8" r="3.3"/>
<circle cx="291.2" cy="194.1" r="1.81"/>
<circle cx="299.2" cy="194.1" r="3.2"/>
<circle cx="307.2" cy="194.1" r="1.81"/>
<circle cx="56.8" cy="216.6" r="1.8"/>
<circle cx="171.1" cy="210.4" r="1.8"/>
</g>
<g fill="none" stroke="#000" stroke-width=".22" stroke-dasharray="1.3 .6" stroke-dashoffset=".3">
<path d="M47.5 67.1v4.4M50.5 64.5v2.6M54.1 67.1v-2.6M57.1 67.1v4.4M65.1 65.1v6.4M171.8 65.8v4.4M181.4 70.2v-4.4M289.4 158.8v2.6M305.4 158.8v2.6M52 178.3v4.4M55 175.7v2.6M58.6 178.3v-2.6"/>
<path d="M61.6 178.3v4.4M169.3 161.4v2.6M172.9 164v-2.6M286.4 161.4v4.4M293 161.4v-2.6M296 161.4v4.4M302.4 165.8v-4.4M309 161.4v-2.6M312 161.4v4.4"/>
</g>
<g fill="none" stroke="#000" stroke-width=".22" stroke-dasharray="1.3 .6" stroke-dashoffset=".6">
<path d="M47.5 31.4v9.6M57.1 31.4h-9.6M47.5 41h9.6M57.1 41v-9.6M291 43.8v-9.6M316.6 43.8v-9.6M47.5 67.1h9.6M291 67.2v-3.9M316.6 67.2v-3.9M52 134v9.6M61.6 134h-9.6M166.3 133.6v9.6"/>
<path d="M175.9 133.6h-9.6M286.4 130.1v9.6M312 139.7v-9.6M52 143.6h9.6M61.6 143.6v-9.6M166.3 143.2h9.6M175.9 143.2v-9.6M52 178.3h9.6M166.3 164h9.6M166.3 164v17.2M175.9 164v17.2"/>
</g>
<path d="M50.5 64.5h1.8M52.3 64.5h1.8M55 175.7h1.8M56.8 175.7h1.8" fill="none" stroke="#000" stroke-width=".22" stroke-dasharray="1.3 .6" stroke-dashoffset=".9"/>
<path d="M52.3 38a1.8 1.8 0 0 0 1.6-2.6 1.8 1.8 0 0 0-3.1-.2 1.8 1.8 0 0 0 1.2 2.8h.3M300.6 65.2v7.5M307 72.7v-7.5M171.1 136.6a1.8 1.8 0 0 0-1.6 2.6 1.8 1.8 0 0 0 3.1 .2 1.8 1.8 0 0 0-1.2-2.8h-.3M289.4 134.9a1.8 1.8 0 0 0 2.6 1.6 1.8 1.8 0 0 0 .2-3.1 1.8 1.8 0 0 0-2.8 1.2v.3M305.4 134.9a1.8 1.8 0 0 0 2.6 1.6 1.8 1.8 0 0 0 .2-3.1 1.8 1.8 0 0 0-2.8 1.2v.3M56.8 140.6a1.8 1.8 0 0 0 1.6-2.6 1.8 1.8 0 0 0-3.1-.2 1.8 1.8 0 0 0 1.3 2.8h.2M289.4 158.8h3.6M305.4 158.8h3.6M53.2 172.7h3.6M56.8 172.7h3.6M169.3 161.4h3.6" fill="none" stroke="#000" stroke-width=".22" stroke-dasharray="1.3 .6" stroke-dashoffset=".7"/>
<path d="M176.6 44.9a4.8 4.8 0 0 1-4.2-7.1 4.8 4.8 0 0 1 8.3-.3 4.8 4.8 0 0 1-3.7 7.4h-.4M52.3 98a4.8 4.8 0 0 1 4.2 7.1 4.8 4.8 0 0 1-8.2 .4 4.8 4.8 0 0 1 3.6-7.5h.4M286.4 194.1a4.8 4.8 0 0 1 7.1-4.2 4.8 4.8 0 0 1 .3 8.2 4.8 4.8 0 0 1-7.4-3.6v-.4M302.4 194.1a4.8 4.8 0 0 1 7.1-4.2 4.8 4.8 0 0 1 .3 8.2 4.8 4.8 0 0 1-7.4-3.6v-.4M56.8 211.8a4.8 4.8 0 0 1 4.2 7.1 4.8 4.8 0 0 1-8.2 .3 4.8 4.8 0 0 1 3.6-7.4h.4M171.1 215.2a4.8 4.8 0 0 1-4.2-7.1 4.8 4.8 0 0 1 8.2-.4 4.8 4.8 0 0 1-3.6 7.4l-.4 .1" fill="none" stroke="#000" stroke-width=".22" stroke-dasharray="1.3 .6" stroke-dashoffset="-.2"/>
<g fill="none" stroke="#000" stroke-width=".22" stroke-dasharray="1.3 .6" stroke-dashoffset="-.1">
<path d="M303.8 66.5l-1.6-.1a1.57 1.57 0 0 1-1.6-1.3 4 4 0 0 1 3.8-1.2l1 .2a1.57 1.57 0 0 1 1.6 1.3 3.4 3.4 0 0 1-3.2 1.1M60.4 151.4h-7.2M60.4 151.6h-7.2M60.4 176.3h-7.2M60.4 174.3h-7.2M53.2 180.7h7.2M53.2 199.4h7.2M53.2 197.2h7.2M60.4 182.7h-7.2M60.4 197.2h-7.2M60.4 199.4h-7.2M53.2 203.8h7.2"/>
<path d="M60.4 206.7h-7.2"/>
</g>
<path d="M303.8 42.2a3.2 3.2 0 0 1-2.8-4.7 3.2 3.2 0 0 1 5.4-.3 3.2 3.2 0 0 1-2.3 5h-.3M176.6 65.8h-4.8M181.4 65.8h-4.8M296 134.9a3.2 3.2 0 0 1 4.7-2.8 3.2 3.2 0 0 1 .3 5.4 3.2 3.2 0 0 1-5-2.3v-.3" fill="none" stroke="#000" stroke-width=".22" stroke-dasharray="1.3 .6" stroke-dashoffset=".1"/>
<path d="M316.6 34.2h-25.6M291 43.8h25.6M291 67.2h25.6M316.6 63.3h-25.6M286.4 139.7h25.6M312 130.1h-25.6M167.8 143.2v6.6M174.4 149.8v-6.6M286.4 161.4h25.6M167.8 199v6.6M174.4 205.6v-6.6" fill="none" stroke="#000" stroke-width=".22" stroke-dasharray="1.3 .6" stroke-dashoffset=".2"/>
<path d="M291 67.2v5.5M316.6 67.2v5.5" fill="none" stroke="#000" stroke-width=".22" stroke-dasharray="1.3 .6" stroke-dashoffset=".8"/>
<g font-size="8.5">
<text x="281" y="59.2">E</text>
<text x="35.6" y="62.3">A</text>
<text x="161.3" y="63.1">C</text>
<text x="36.1" y="75.7">A</text>
<text x="161.1" y="74">C</text>
<text x="281.7" y="75.8">E</text>
<text x="278.6" y="154.5">F</text>
<text x="155.1" y="158.6">D</text>
<text x="42.6" y="171.1">B</text>
<text x="278.2" y="168.8">F</text>
<text x="43" y="186.5">B</text>
<text x="155.1" y="186.3">D</text>
<text x="348.1" y="261.8">B</text>
</g>
<g font-size="4.7">
<text x="89.8" y="81.3">SECTION A-A</text>
<text x="208.3" y="79.6">SECTION C-C</text>
<text x="353.5" y="82.7">SECTION E-E</text>
<text x="91.9" y="85.8">SCALE 2 : 1</text>
<text x="210.8" y="84.2">SCALE 2 : 1</text>
<text x="354.7" y="87.2">SCALE 2 : 1</text>
<text x="203.3" y="92.6">PART IDENTIFICATION</text>
<text x="98.3" y="97.1">PART IDENTIFICATION</text>
<text x="98.3" y="101.6">1x1 HOLDER</text>
<text x="203.3" y="97.1">1x1 ROUND CAP</text>
<text x="203.3" y="101.6">COLOR: WHITE (DECAL)</text>
<text x="351.4" y="97.1">PART IDENTIFICATION</text>
<text x="351.4" y="101.6">1x2 ANGLE CAP</text>
<text x="98.3" y="106.1">COLOR: GRAY</text>
<text x="203.3" y="106.1">(2) REQUIRED</text>
<text x="351.4" y="106.1">COLOR: RED</text>
<text x="98.3" y="110.7">(2) REQUIRED</text>
<text x="203.3" y="110.7">COLOR: RED (TRANSLUCENT)</text>
<text x="351.4" y="110.7">(1) REQUIRED</text>
<text x="203.3" y="115.2">(2) REQUIRED</text>
<text x="351.4" y="115.2">COLOR: GRAY (DECAL)</text>
<text x="351.4" y="119.7">(1) REQUIRED</text>
<text x="353.7" y="175.6">SECTION F-F</text>
<text x="354.7" y="180.1">SCALE 2 : 1</text>
<text x="351.4" y="191.2">PART IDENTIFICATION</text>
<text x="83.4" y="193.7">SECTION B-B</text>
<text x="207.6" y="192.2">SECTION D-D</text>
<text x="209.8" y="196.7">SCALE 2 : 1</text>
<text x="351.4" y="195.8">1x2 BASIC</text>
<text x="84.8" y="198.3">SCALE 2 : 1</text>
<text x="203.3" y="202.4">PART IDENTIFICATION</text>
<text x="351.4" y="200.3">COLOR: GRAY</text>
<text x="89.1" y="209.8">PART IDENTIFICATION</text>
<text x="203.3" y="206.9">1x1 SIDE MOUNT</text>
<text x="351.4" y="204.8">(1) REQUIRED</text>
<text x="89.1" y="214.3">1x1 HORIZHOLDER</text>
<text x="203.3" y="211.4">COLOR: GRAY</text>
<text x="203.3" y="216">(2) REQUIRED</text>
<text x="89.1" y="218.8">COLOR: BLACK</text>
<text x="89.1" y="223.3">(2) REQUIRED</text>
<text x="367.5" y="226.5">MMCC DESIGN</text>
<text x="351.5" y="243.5">PIECE DETAILS</text>
<text x="305.1" y="261.9">ERIKA</text>
<text x="305.1" y="266.4">AHLSWEDE</text>
</g>
<text font-size="3.8" x="21.6" y="275.5">SOLIDWORKS Educational Product. For Instructional Use Only.</text>
<g font-size="3.4">
<text x="48.1" y="21.8">7.800</text>
<text x="184.5" y="22.3">7.800</text>
<text x="84.4" y="25.5">R1.600</text>
<text x="298.6" y="24.6">15.800</text>
<text x="32.4" y="37.5">7.800</text>
<text x="76.6" y="37.5">90.00°</text>
<text x="275.9" y="40.3">7.800</text>
<text x="32.4" y="53.2">3.900</text>
<text x="59.3" y="53.2">8</text>
<text x="75.9" y="53.1">4.800</text>
<text x="124" y="52">1</text>
<text x="203.2" y="52.5">1.500</text>
<text x="201.4" y="59.3">1</text>
<text x="84.6" y="61.5">1.800</text>
<text x="76.3" y="70.2">3.200</text>
<text x="188.1" y="69.5">3.200</text>
<text x="323.2" y="70.7">3.200</text>
<text x="329.6" y="68.4">6.400</text>
<text x="384.7" y="66">1</text>
<text x="112" y="76">1.500 TYP.</text>
<text x="381.2" y="77.2">1.500 TYP.</text>
<text x="305.9" y="83.7">6.400</text>
<text x="327.4" y="83.6">3.200</text>
<text x="66" y="85.2">3</text>
<text x="82.2" y="89">2X R1</text>
<text x="82.7" y="98">2.400</text>
<text x="323.2" y="103.2">3.900</text>
<text x="81.8" y="117.5">1.500 TYP.</text>
<text x="52.6" y="124.4">7.800</text>
<text x="80.4" y="124.4">4.800</text>
<text x="166.9" y="124">7.800</text>
<text x="194.7" y="124">4.800</text>
<text x="266.3" y="120.5">3.900</text>
<text x="298.2" y="120.5">8</text>
<text x="311.3" y="120.5">2X</text>
<text x="319.1" y="120.5">4.800</text>
<text x="271.3" y="132.3">3.900</text>
<text x="36.9" y="140.1">7.800</text>
<text x="182.6" y="139.7">7.800</text>
<text x="327" y="151.7">1.800</text>
<text x="182.6" y="161.6">1.800</text>
<text x="198.8" y="161.6">0.750</text>
<text x="243.6" y="157.4">1</text>
<text x="64.4" y="164.3">R1.600</text>
<text x="114.2" y="164.7">1.500 TYP.</text>
<text x="318.6" y="163.8">3.200</text>
<text x="342.1" y="166">1</text>
<text x="28.6" y="168.2">1.800</text>
<text x="65.3" y="168.4">3.600</text>
<text x="123.2" y="171.8">1</text>
<text x="202.3" y="170.7">4.800</text>
<text x="340.2" y="170.7">1.500 TYP.</text>
<text x="69.2" y="175">0.600</text>
<text x="70.2" y="178.8">90.00°</text>
<text x="182.6" y="179">5.700</text>
<text x="190.1" y="174.8">9.600</text>
<text x="30.6" y="180.8">3.200</text>
<text x="300.4" y="180.5">6.400</text>
<text x="322" y="180.5">3.200</text>
<text x="191" y="186.9">1.500 TYP.</text>
<text x="36.9" y="193.5">2.100</text>
<text x="65.7" y="192.9">2X R1</text>
<text x="163.1" y="192.4">3.900</text>
<text x="190.9" y="194.4">1.800</text>
<text x="318.6" y="193">2.400</text>
<text x="71.5" y="209.9">8</text>
<text x="347.1" y="232.3">TITLE:</text>
<text x="347.9" y="254.3">SIZE</text>
<text x="356.7" y="254.4">DWG. NO.</text>
<text x="405.7" y="254.5">REV</text>
<text x="348.1" y="267.9">SCALE:2:1</text>
<text x="367" y="268">WEIGHT:</text>
<text x="393.8" y="267.9">SHEET 10 OF 18</text>
</g>
<g font-size="3.2">
<text x="38.3" y="6.7">8</text>
<text x="90.2" y="6.7">7</text>
<text x="139.7" y="6.5">6</text>
<text x="190" y="6.5">5</text>
<text x="240.4" y="6.5">4</text>
<text x="290.4" y="6.7">3</text>
<text x="340.4" y="6.5">2</text>
<text x="391.9" y="6.7">1</text>
<text x="10.9" y="41.6">D</text>
<text x="418.9" y="40.7">D</text>
<text x="10.9" y="106.3">C</text>
<text x="418.4" y="106.4">C</text>
<text x="10.8" y="170.2">B</text>
<text x="419.4" y="170.6">B</text>
<text x="10.8" y="237.2">A</text>
<text x="418.6" y="236.8">A</text>
<text x="38.8" y="273.8">8</text>
<text x="90.4" y="273.8">7</text>
<text x="140.2" y="273.8">6</text>
<text x="190.1" y="273.9">5</text>
<text x="240.5" y="273.8">4</text>
<text x="289" y="273.9">3</text>
<text x="339.1" y="273.8">2</text>
<text x="391.4" y="274.1">1</text>
</g>
<text font-size="2.4" x="269" y="222.4">UNLESS OTHERWISE SPECIFIED:</text>
<g font-size="2.2">
<text x="268.8" y="228">DIMENSIONS ARE IN INCHES</text>
<text x="304.1" y="227.7">DRAWN</text>
<text x="324.7" y="222.9">NAME</text>
<text x="337.2" y="222.9">DATE</text>
<text x="268.8" y="230.6">TOLERANCES:</text>
<text x="268.8" y="233.3">FRACTIONAL</text>
<text x="304.1" y="232.6">CHECKED</text>
<text x="268.8" y="236">ANGULAR: MACH</text>
<text x="268.8" y="238.6">TWO PLACE DECIMAL</text>
<text x="291.7" y="236">BEND</text>
<text x="304" y="237.2">ENG APPR.</text>
<text x="268.8" y="241.3">THREE PLACE DECIMAL</text>
<text x="304.2" y="241.9">MFG APPR.</text>
<text x="304.1" y="246.7">Q.A.</text>
<text x="304.1" y="250.9">COMMENTS:</text>
</g>
<g font-size="2.1">
<text x="224.8" y="262">NEXT ASSY</text>
<text x="250.1" y="261.9">USED ON</text>
<text x="236.2" y="267.8">APPLICATION</text>
<text x="272.4" y="267.8">DO NOT SCALE DRAWING</text>
</g>
<g font-size="2">
<text x="180.8" y="249.2">PROPRIETARY AND CONFIDENTIAL</text>
<text x="268.5" y="246.8">INTERPRET GEOMETRIC</text>
<text x="268.5" y="249.4">TOLERANCING PER:</text>
<text x="177" y="252.8">THE INFORMATION CONTAINED IN THIS</text>
<text x="177" y="255.3">DRAWING IS THE SOLE PROPERTY OF</text>
<text x="177" y="257.8">&lt;INSERT COMPANY NAME HERE&gt;. ANY</text>
<text x="268.3" y="252.9">MATERIAL</text>
<text x="177" y="260.3">REPRODUCTION IN PART OR AS A WHOLE</text>
<text x="177" y="262.9">WITHOUT THE WRITTEN PERMISSION OF</text>
<text x="268.4" y="259.7">FINISH</text>
<text x="177" y="265.4">&lt;INSERT COMPANY NAME HERE&gt; IS</text>
<text x="177" y="267.9">PROHIBITED.</text>
</g>
</svg>
